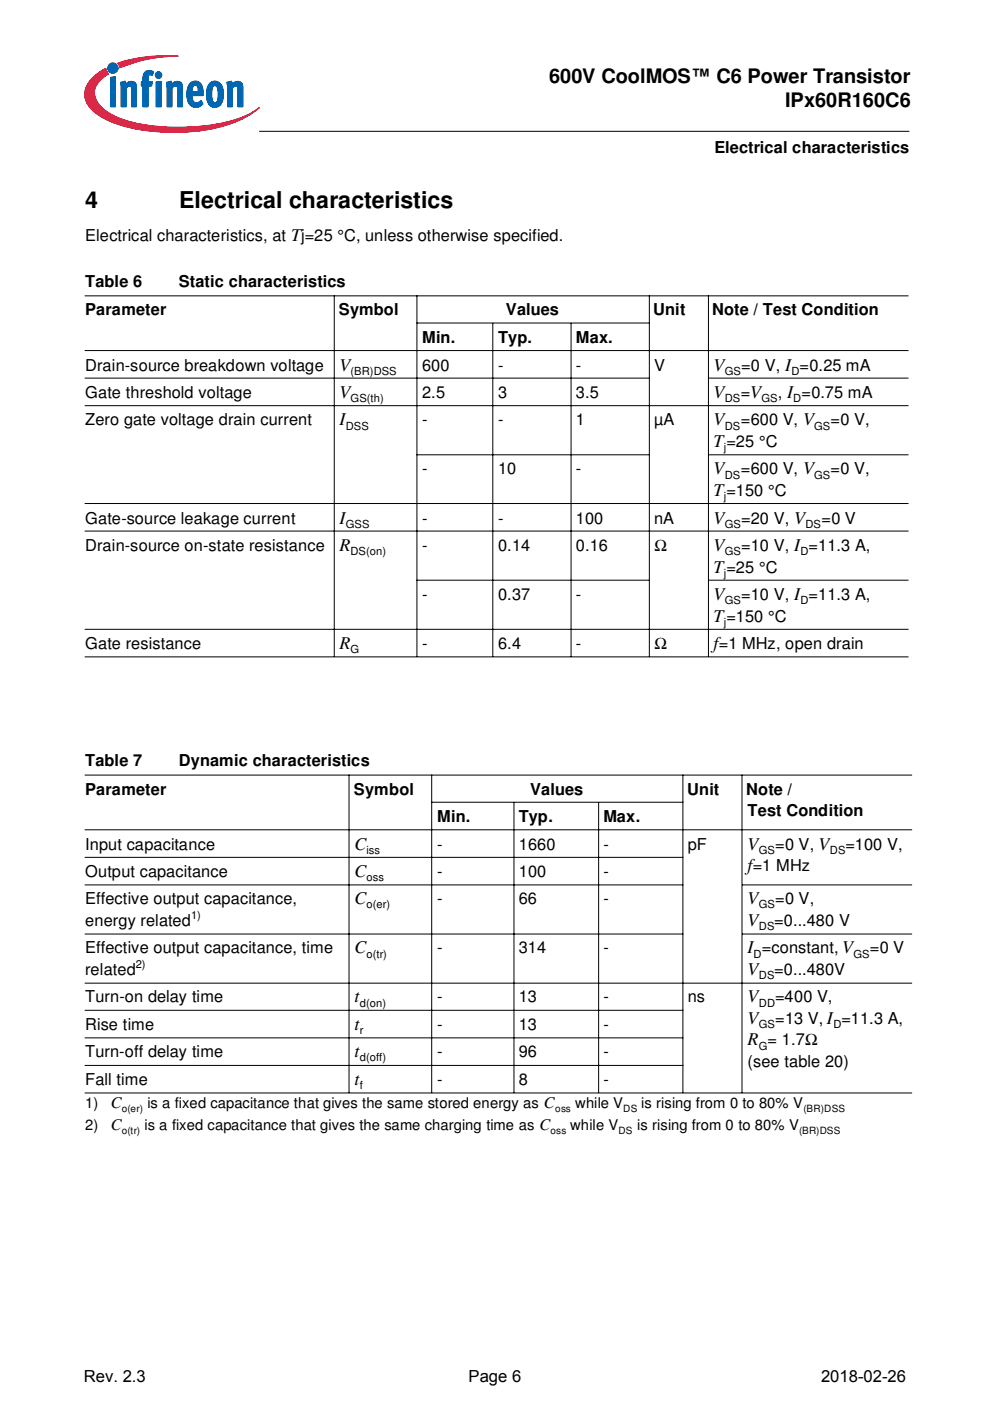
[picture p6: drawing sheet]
<svg xmlns="http://www.w3.org/2000/svg" width="210mm" height="297mm" viewBox="0 0 210 297" stroke-linecap="round" stroke-linejoin="round" font-family="sans-serif">
<path d="M18 11.8h45.9v18.3h-45.9z" fill="none" stroke="#fff" stroke-width=".21"/>
<path d="M18 11.8h45.9v16.3h-45.9z" fill="#fff"/>
<path d="M18 11.8h45.9v16.3h-45.9z" fill="none" stroke="#fff" stroke-width=".21"/>
<circle cx="23.9" cy="14.4" r="1.08" fill="#0066b2"/>
<circle cx="23.9" cy="14.4" r="1.08" fill="none" stroke="#0066b2" stroke-width=".21"/>
<path d="M25 13.4a31.7 31.7 0 0 1 12.8-1.5 30.8 30.8 0 0 0-12.4 2.5l-.1-.6z" fill="#ed1a40"/>
<path d="M25 13.4a31.7 31.7 0 0 1 12.8-1.5 30.8 30.8 0 0 0-12.4 2.5l-.1-.6z" fill="none" stroke="#ed1a40" stroke-width=".21"/>
<path d="M19.4 16.7l1.3-1.2 1.7-1 .2 .6 .4 .5a4.9 4.9 0 0 0-3 4.3 6 6 0 0 0 3.4 4.2 31.6 31.6 0 0 0 16 2.9 31.8 31.8 0 0 0 13.9-3.1l1.7-1.1a19.9 19.9 0 0 1-10.4 4.6 41.1 41.1 0 0 1-21.2-1.6 9.4 9.4 0 0 1-5.1-4.2 4.3 4.3 0 0 1 1.1-4.9z" fill="#ed1a40"/>
<path d="M19.4 16.7l1.3-1.2 1.7-1 .2 .6 .4 .5a4.9 4.9 0 0 0-3 4.3 6 6 0 0 0 3.4 4.2 31.6 31.6 0 0 0 16 2.9 31.8 31.8 0 0 0 13.9-3.1l1.7-1.1a19.9 19.9 0 0 1-10.4 4.6 41.1 41.1 0 0 1-21.2-1.6 9.4 9.4 0 0 1-5.1-4.2 4.3 4.3 0 0 1 1.1-4.9z" fill="none" stroke="#ed1a40" stroke-width=".21"/>
<path d="M23.5 16.4l1-.2v6.4h-1z" fill="#0066b2"/>
<path d="M23.5 16.4l1-.2v6.4h-1z" fill="none" stroke="#0066b2" stroke-width=".21"/>
<path d="M25.6 17.5l.9-.3 .1 .7a1.22 1.22 0 0 1 1.5-.6 1.22 1.22 0 0 1 .8 1.3v4h-1l-.1-4.2a.73 .73 0 0 0-1.1 .3v3.9h-1z" fill="#0066b2"/>
<path d="M25.6 17.5l.9-.3 .1 .7a1.22 1.22 0 0 1 1.5-.6 1.22 1.22 0 0 1 .8 1.3v4h-1l-.1-4.2a.73 .73 0 0 0-1.1 .3v3.9h-1z" fill="none" stroke="#0066b2" stroke-width=".21"/>
<path d="M30.8 15.2l.8-.2 1 .2-.3 .8-.5-.1-.4 .3v1.1h.9l-.2 .9h-.7v4.4h-1.1v-4.4h-.3v-.9h.3v-.7a1.73 1.73 0 0 1 .5-1.4z" fill="#0066b2"/>
<path d="M30.8 15.2l.8-.2 1 .2-.3 .8-.5-.1-.4 .3v1.1h.9l-.2 .9h-.7v4.4h-1.1v-4.4h-.3v-.9h.3v-.7a1.73 1.73 0 0 1 .5-1.4z" fill="none" stroke="#0066b2" stroke-width=".21"/>
<path d="M32.9 15.9a.7 .7 0 0 1 1.4 0 .7 .7 0 0 1-1.4 0zM33.1 17.4l1.1-.1v5.3h-1.1z" fill="#0066b2"/>
<g fill="none" stroke="#0066b2" stroke-width=".21">
<path d="M33.1 17.4l1.1-.1v5.3h-1.1z"/>
<circle cx="33.6" cy="15.9" r=".69"/>
</g>
<path d="M35.3 17.5l1-.3 .1 .7a1.22 1.22 0 0 1 1.4-.6 1.22 1.22 0 0 1 .9 1.3v4h-1v-3.9a.45 .45 0 0 0-.2-.4 .45 .45 0 0 0-.5 0l-.5 .4v3.9h-1.1z" fill="#0066b2"/>
<path d="M35.3 17.5l1-.3 .1 .7a1.22 1.22 0 0 1 1.4-.6 1.22 1.22 0 0 1 .9 1.3v4h-1v-3.9a.45 .45 0 0 0-.2-.4 .45 .45 0 0 0-.5 0l-.5 .4v3.9h-1.1z" fill="none" stroke="#0066b2" stroke-width=".21"/>
<path d="M40.4 17.6a1.6 1.6 0 0 1 1.7-.2 1.6 1.6 0 0 1 .9 1.5l.1 1.4h-2.4a1.11 1.11 0 0 0 .3 1.1 1.11 1.11 0 0 0 1.1 .3l.5-.4 .4 .7a1.88 1.88 0 0 1-2.2 .6 1.88 1.88 0 0 1-1.1-1.9v-1.7l.3-.8zM41 18.3l-.3 1.1h1.3v-.4a.67 .67 0 0 0-.2-.8 .67 .67 0 0 0-.8 .1z" fill="#0066b2"/>
<path d="M40.4 17.6a1.6 1.6 0 0 1 1.7-.2 1.6 1.6 0 0 1 .9 1.5l.1 1.4h-2.4a1.11 1.11 0 0 0 .3 1.1 1.11 1.11 0 0 0 1.1 .3l.5-.4 .4 .7a1.88 1.88 0 0 1-2.2 .6 1.88 1.88 0 0 1-1.1-1.9v-1.7l.3-.8zM41 18.3a.66 .66 0 0 1 .8-.1 .66 .66 0 0 1 .2 .8v.4h-1.3z" fill="none" stroke="#0066b2" stroke-width=".21"/>
<path d="M44.6 17.5a1.76 1.76 0 0 1 1.9 0 1.76 1.76 0 0 1 .8 1.7v1.3a1.93 1.93 0 0 1-2.3 2.2 2.91 2.91 0 0 1-1.2-3.3 2.77 2.77 0 0 1 .8-1.9zM45.2 18.3a4.2 4.2 0 0 0 0 3.4l.4 .1a1.52 1.52 0 0 0 .7-1.8v-.4a1.2 1.2 0 0 0-.7-1.5z" fill="#0066b2"/>
<path d="M44.6 17.5a1.76 1.76 0 0 1 1.9 0 1.76 1.76 0 0 1 .8 1.7v1.3a1.93 1.93 0 0 1-2.3 2.2 2.91 2.91 0 0 1-1.2-3.3 2.77 2.77 0 0 1 .8-1.9zM45.2 18.3l.4-.2a1.42 1.42 0 0 1 .7 1.9v.4a1.29 1.29 0 0 1-.7 1.4 1.52 1.52 0 0 1-.7-1.9v-.8z" fill="none" stroke="#0066b2" stroke-width=".21"/>
<path d="M48.1 17.5l1-.3 .1 .7a1.22 1.22 0 0 1 1.4-.6 1.22 1.22 0 0 1 .9 1.3v4h-1v-3.5a.63 .63 0 0 0-.4-.9 .63 .63 0 0 0-.8 .5v3.9h-1v-3.9z" fill="#0066b2"/>
<path d="M48.1 17.5l1-.3 .1 .7a1.22 1.22 0 0 1 1.4-.6 1.22 1.22 0 0 1 .9 1.3v4h-1v-3.5a.63 .63 0 0 0-.4-.9 .63 .63 0 0 0-.8 .5v3.9h-1v-3.9z" fill="none" stroke="#0066b2" stroke-width=".21"/>
<path d="M55 27.8h137.8" fill="none" stroke="#000" stroke-width=".21"/>
<path d="M18 28.9h45.9v5h-45.9z" fill="#fff"/>
<path d="M18 28.9h45.9v5h-45.9z" fill="none" stroke="#fff" stroke-width=".21"/>
<g fill="none" stroke="#000" stroke-width=".21">
<path d="M18 62.7h174.6M18 74.3h174.6M70.9 62.6v76.7M88.3 68.5h49.4M88.4 62.6v76.7M104.5 68.5v70.8M121.1 68.5v70.8M137.7 62.6v76.7M150.2 62.6v76.7M18 80.2h119.7M18 86h174.6M88.3 96.4h49.4"/>
<path d="M150.1 80.2h42.5M150.1 96.4h42.5M18 106.8h174.6M18 112.6h174.6M18 133.4h174.6M18 139.3h174.6M88.3 123h49.4M150.1 123h42.5M18 164.3h175.4M18 175.9h175.4M74 164.2v67.5M91.5 164.2v67.5"/>
<path d="M91.5 170.1h53.4M109 170.1v61.6M126.9 170.1v61.6M144.8 164.2v67.5M157.3 164.2v67.5M18 181.8h126.9M18 187.6h126.9M18 198h126.9M157.3 187.6h36.1M157.3 198h36.1M18 208.4h175.4M18 214.2h126.9"/>
<path d="M18 220h126.9M18 225.9h126.9M18 231.7h175.4"/>
</g>
<path d="M159.2 280.3h41.3v5.4h-41.3z" fill="#fff"/>
<path d="M159.2 280.3h41.3v5.4h-41.3z" fill="none" stroke="#fff" stroke-width=".21"/>
<path d="M16.6 280.1h177.4v5.6h-177.4z" fill="#fff"/>
<path d="M16.6 280.1h177.4v5.6h-177.4z" fill="none" stroke="#fff" stroke-width=".35"/>
<g font-size="4.9">
<text x="18" y="44.2">4</text>
<text x="38" y="44.2">Electrical characteristics</text>
</g>
<g font-size="4.2">
<text x="116.4" y="17.7">600V CoolMOS&quot; C6 Power Transistor</text>
<text x="166.5" y="22.7">IPx60R160C6</text>
</g>
<g font-size="3.8">
<text x="72" y="78.6">V</text>
<text x="151.3" y="78.6">V</text>
<text x="72" y="84.3">V</text>
<text x="151.3" y="84.3">V</text>
<text x="72" y="90.2">I</text>
<text x="151.3" y="90.2">V</text>
<text x="151.3" y="94.7">T=25 °C</text>
<text x="151.3" y="100.6">V</text>
<text x="151.3" y="105.2">T=150 °C</text>
<text x="72" y="111">I</text>
<text x="151.3" y="111">V</text>
<text x="72" y="116.8">R</text>
<text x="151.3" y="116.8">V</text>
<text x="151.3" y="121.4">T=25 °C</text>
<text x="151.3" y="127.2">V</text>
<text x="151.3" y="131.8">T=150 °C</text>
<text x="72" y="137.7">R</text>
<text x="151.3" y="137.7">f=1 MHz, open drain</text>
<text x="75.2" y="180.2">C</text>
<text x="75.2" y="186">C</text>
<text x="158.5" y="180.2">V</text>
<text x="158.5" y="184.7">f=1 MHz</text>
<text x="75.2" y="191.7">C</text>
<text x="158.5" y="191.7">V</text>
<text x="158.5" y="196.2">V</text>
<text x="75.2" y="202.1">C</text>
<text x="158.5" y="202.1">I =constant, V</text>
<text x="158.5" y="206.7">V</text>
<text x="75.2" y="212.5">t</text>
<text x="158.5" y="212.5">V</text>
<text x="75.2" y="218.3">t</text>
<text x="158.5" y="217.1">V</text>
<text x="158.5" y="221.6">R = 1.7!</text>
<text x="75.2" y="224.2">t</text>
<text x="75.2" y="229.9">t</text>
</g>
<g font-size="3.5">
<text x="151.5" y="32.3">Electrical characteristics</text>
<text x="18" y="51.1">Electrical characteristics, at Tj=25 °C, unless otherwise specified.</text>
<text x="18" y="60.9">Table 6</text>
<text x="38" y="60.9">Static characteristics</text>
<text x="18" y="66.9">Parameter</text>
<text x="71.9" y="66.9">Symbol</text>
<text x="107.3" y="66.9">Values</text>
<text x="138.5" y="66.9">Unit</text>
<text x="151" y="66.9">Note / Test Condition</text>
<text x="89.5" y="72.7">Min.</text>
<text x="105.6" y="72.7">Typ.</text>
<text x="122.1" y="72.7">Max.</text>
<text x="18" y="78.6">Drain-source breakdown voltage</text>
<text x="89.5" y="78.6">600</text>
<text x="105.6" y="78.6">-</text>
<text x="122.1" y="78.6">-</text>
<text x="138.7" y="78.6">V</text>
<text x="157.1" y="78.6">=0 V, I =0.25 mA</text>
<text x="18" y="84.3">Gate threshold voltage</text>
<text x="89.5" y="84.3">2.5</text>
<text x="105.6" y="84.3">3</text>
<text x="122.1" y="84.3">3.5</text>
<text x="157.1" y="84.3">=V</text>
<text x="164.9" y="84.3">, I =0.75 mA</text>
<text x="18" y="90.2">Zero gate voltage drain current</text>
<text x="89.5" y="90.2">-</text>
<text x="105.6" y="90.2">-</text>
<text x="122.1" y="90.2">1</text>
<text x="138.7" y="90.2">µA</text>
<text x="157.1" y="90.2">=600 V, V</text>
<text x="176.1" y="90.2">=0 V,</text>
<text x="89.5" y="100.6">-</text>
<text x="105.6" y="100.6">10</text>
<text x="122.1" y="100.6">-</text>
<text x="157.1" y="100.6">=600 V, V</text>
<text x="176.1" y="100.6">=0 V,</text>
<text x="18" y="111">Gate-source leakage current</text>
<text x="89.5" y="111">-</text>
<text x="105.6" y="111">-</text>
<text x="122.1" y="111">100</text>
<text x="138.7" y="111">nA</text>
<text x="157.1" y="111">=20 V, V</text>
<text x="174.2" y="111">=0 V</text>
<text x="18" y="116.8">Drain-source on-state resistance</text>
<text x="89.5" y="116.8">-</text>
<text x="105.6" y="116.8">0.14</text>
<text x="122.1" y="116.8">0.16</text>
<text x="138.8" y="116.8">!</text>
<text x="157.1" y="116.8">=10 V, I =11.3 A,</text>
<text x="89.5" y="127.2">-</text>
<text x="105.6" y="127.2">0.37</text>
<text x="122.1" y="127.2">-</text>
<text x="157.1" y="127.2">=10 V, I =11.3 A,</text>
<text x="18" y="137.7">Gate resistance</text>
<text x="89.5" y="137.7">-</text>
<text x="105.6" y="137.7">6.4</text>
<text x="122.1" y="137.7">-</text>
<text x="138.8" y="137.7">!</text>
<text x="18" y="162.5">Table 7</text>
<text x="37.9" y="162.5">Dynamic characteristics</text>
<text x="18" y="168.5">Parameter</text>
<text x="75" y="168.5">Symbol</text>
<text x="112.4" y="168.5">Values</text>
<text x="145.7" y="168.5">Unit</text>
<text x="158.2" y="168.5">Note /</text>
<text x="158.5" y="173.1">Test Condition</text>
<text x="92.7" y="174.3">Min.</text>
<text x="110" y="174.3">Typ.</text>
<text x="127.9" y="174.3">Max.</text>
<text x="18" y="180.2">Input capacitance</text>
<text x="92.7" y="180.2">-</text>
<text x="92.7" y="186">-</text>
<text x="110" y="180.2">1660</text>
<text x="110" y="186">100</text>
<text x="127.9" y="180.2">-</text>
<text x="127.9" y="186">-</text>
<text x="145.8" y="180.2">pF</text>
<text x="164.3" y="180.2">=0 V, V</text>
<text x="179.2" y="180.2">=100 V,</text>
<text x="18" y="191.7">Effective output capacitance,</text>
<text x="18" y="186">Output capacitance</text>
<text x="92.7" y="191.7">-</text>
<text x="110" y="191.7">66</text>
<text x="127.9" y="191.7">-</text>
<text x="164.3" y="191.7">=0 V,</text>
<text x="18" y="196.2">energy related</text>
<text x="164.2" y="196.2">=0...480 V</text>
<text x="18" y="202.1">Effective output capacitance, time</text>
<text x="92.7" y="202.1">-</text>
<text x="110" y="202.1">314</text>
<text x="127.9" y="202.1">-</text>
<text x="184.4" y="202.1">=0 V</text>
<text x="18" y="206.7">related</text>
<text x="164.2" y="206.7">=0...480V</text>
<text x="18" y="212.5">Turn-on delay time</text>
<text x="92.7" y="212.5">-</text>
<text x="110" y="212.5">13</text>
<text x="127.9" y="212.5">-</text>
<text x="145.8" y="212.5">ns</text>
<text x="164.3" y="212.5">=400 V,</text>
<text x="18" y="218.3">Rise time</text>
<text x="92.7" y="218.3">-</text>
<text x="110" y="218.3">13</text>
<text x="127.9" y="218.3">-</text>
<text x="164.3" y="217.1">=13 V, I =11.3 A,</text>
<text x="18" y="224.2">Turn-off delay time</text>
<text x="92.7" y="224.2">-</text>
<text x="110" y="224.2">96</text>
<text x="127.9" y="224.2">-</text>
<text x="158.5" y="226.3">(see table 20)</text>
<text x="18" y="229.9">Fall time</text>
<text x="92.7" y="229.9">-</text>
<text x="110" y="229.9">8</text>
<text x="127.9" y="229.9">-</text>
<text x="23.5" y="239.5">C</text>
<text x="23.5" y="234.9">C</text>
<text x="17.8" y="293">Rev. 2.3</text>
<text x="99.4" y="293">Page 6</text>
<text x="174.1" y="293">2018-02-26</text>
</g>
<g font-size="3.1">
<text x="18" y="239.5">2)</text>
<text x="18" y="234.9">1)</text>
<text x="30.6" y="239.5">is a fixed capacitance that gives the same charging time as C</text>
<text x="31.2" y="234.9">is a fixed capacitance that gives the same stored energy as C</text>
<text x="120.9" y="239.5">while V</text>
<text x="121.9" y="234.9">while V</text>
<text x="135.1" y="239.5">is rising from 0 to 80% V</text>
<text x="136" y="234.9">is rising from 0 to 80% V</text>
</g>
<g font-size="2.4">
<text x="74.3" y="79.4">(BR)DSS</text>
<text x="153.7" y="79.4">GS</text>
<text x="167.8" y="79.4">D</text>
<text x="74.3" y="85.3">GS(th)</text>
<text x="153.7" y="85.3">DS</text>
<text x="161.5" y="85.3">GS</text>
<text x="168.1" y="85.3">D</text>
<text x="73.3" y="91.1">DSS</text>
<text x="153.5" y="95.7">j</text>
<text x="153.7" y="91.1">DS</text>
<text x="172.6" y="91.1">GS</text>
<text x="153.7" y="101.5">DS</text>
<text x="172.6" y="101.5">GS</text>
<text x="153.5" y="106.1">j</text>
<text x="73.3" y="111.8">GSS</text>
<text x="153.7" y="111.8">GS</text>
<text x="170.8" y="111.8">DS</text>
<text x="74.3" y="117.7">DS(on)</text>
<text x="153.7" y="117.7">GS</text>
<text x="169.8" y="117.7">D</text>
<text x="153.5" y="122.3">j</text>
<text x="153.7" y="128.1">GS</text>
<text x="169.8" y="128.1">D</text>
<text x="153.5" y="132.7">j</text>
<text x="74.3" y="138.5">G</text>
<text x="77.7" y="181">iss</text>
<text x="160.9" y="181">GS</text>
<text x="175.9" y="181">DS</text>
<text x="77.7" y="186.8">oss</text>
<text x="40.6" y="194.9">1)</text>
<text x="77.7" y="192.6">o(er)</text>
<text x="160.9" y="192.6">GS</text>
<text x="160.9" y="197.2">DS</text>
<text x="77.7" y="203">o(tr)</text>
<text x="159.8" y="203">D</text>
<text x="180.9" y="203">GS</text>
<text x="28.8" y="205.3">2)</text>
<text x="160.9" y="207.6">DS</text>
<text x="76.3" y="213.4">d(on)</text>
<text x="160.9" y="213.4">DD</text>
<text x="76.3" y="219.2">r</text>
<text x="160.9" y="218">GS</text>
<text x="176.7" y="218">D</text>
<text x="76.3" y="225">d(off)</text>
<text x="160.9" y="222.6">G</text>
<text x="76.3" y="230.9">f</text>
</g>
<g font-size="2.1">
<text x="25.8" y="235.8">o(er)</text>
<text x="117.7" y="235.8">oss</text>
<text x="132.2" y="235.8">DS</text>
<text x="170.3" y="235.8">(BR)DSS</text>
<text x="25.8" y="240.4">o(tr)</text>
<text x="116.8" y="240.4">oss</text>
<text x="131.1" y="240.4">DS</text>
<text x="169.4" y="240.4">(BR)DSS</text>
</g>
</svg>
